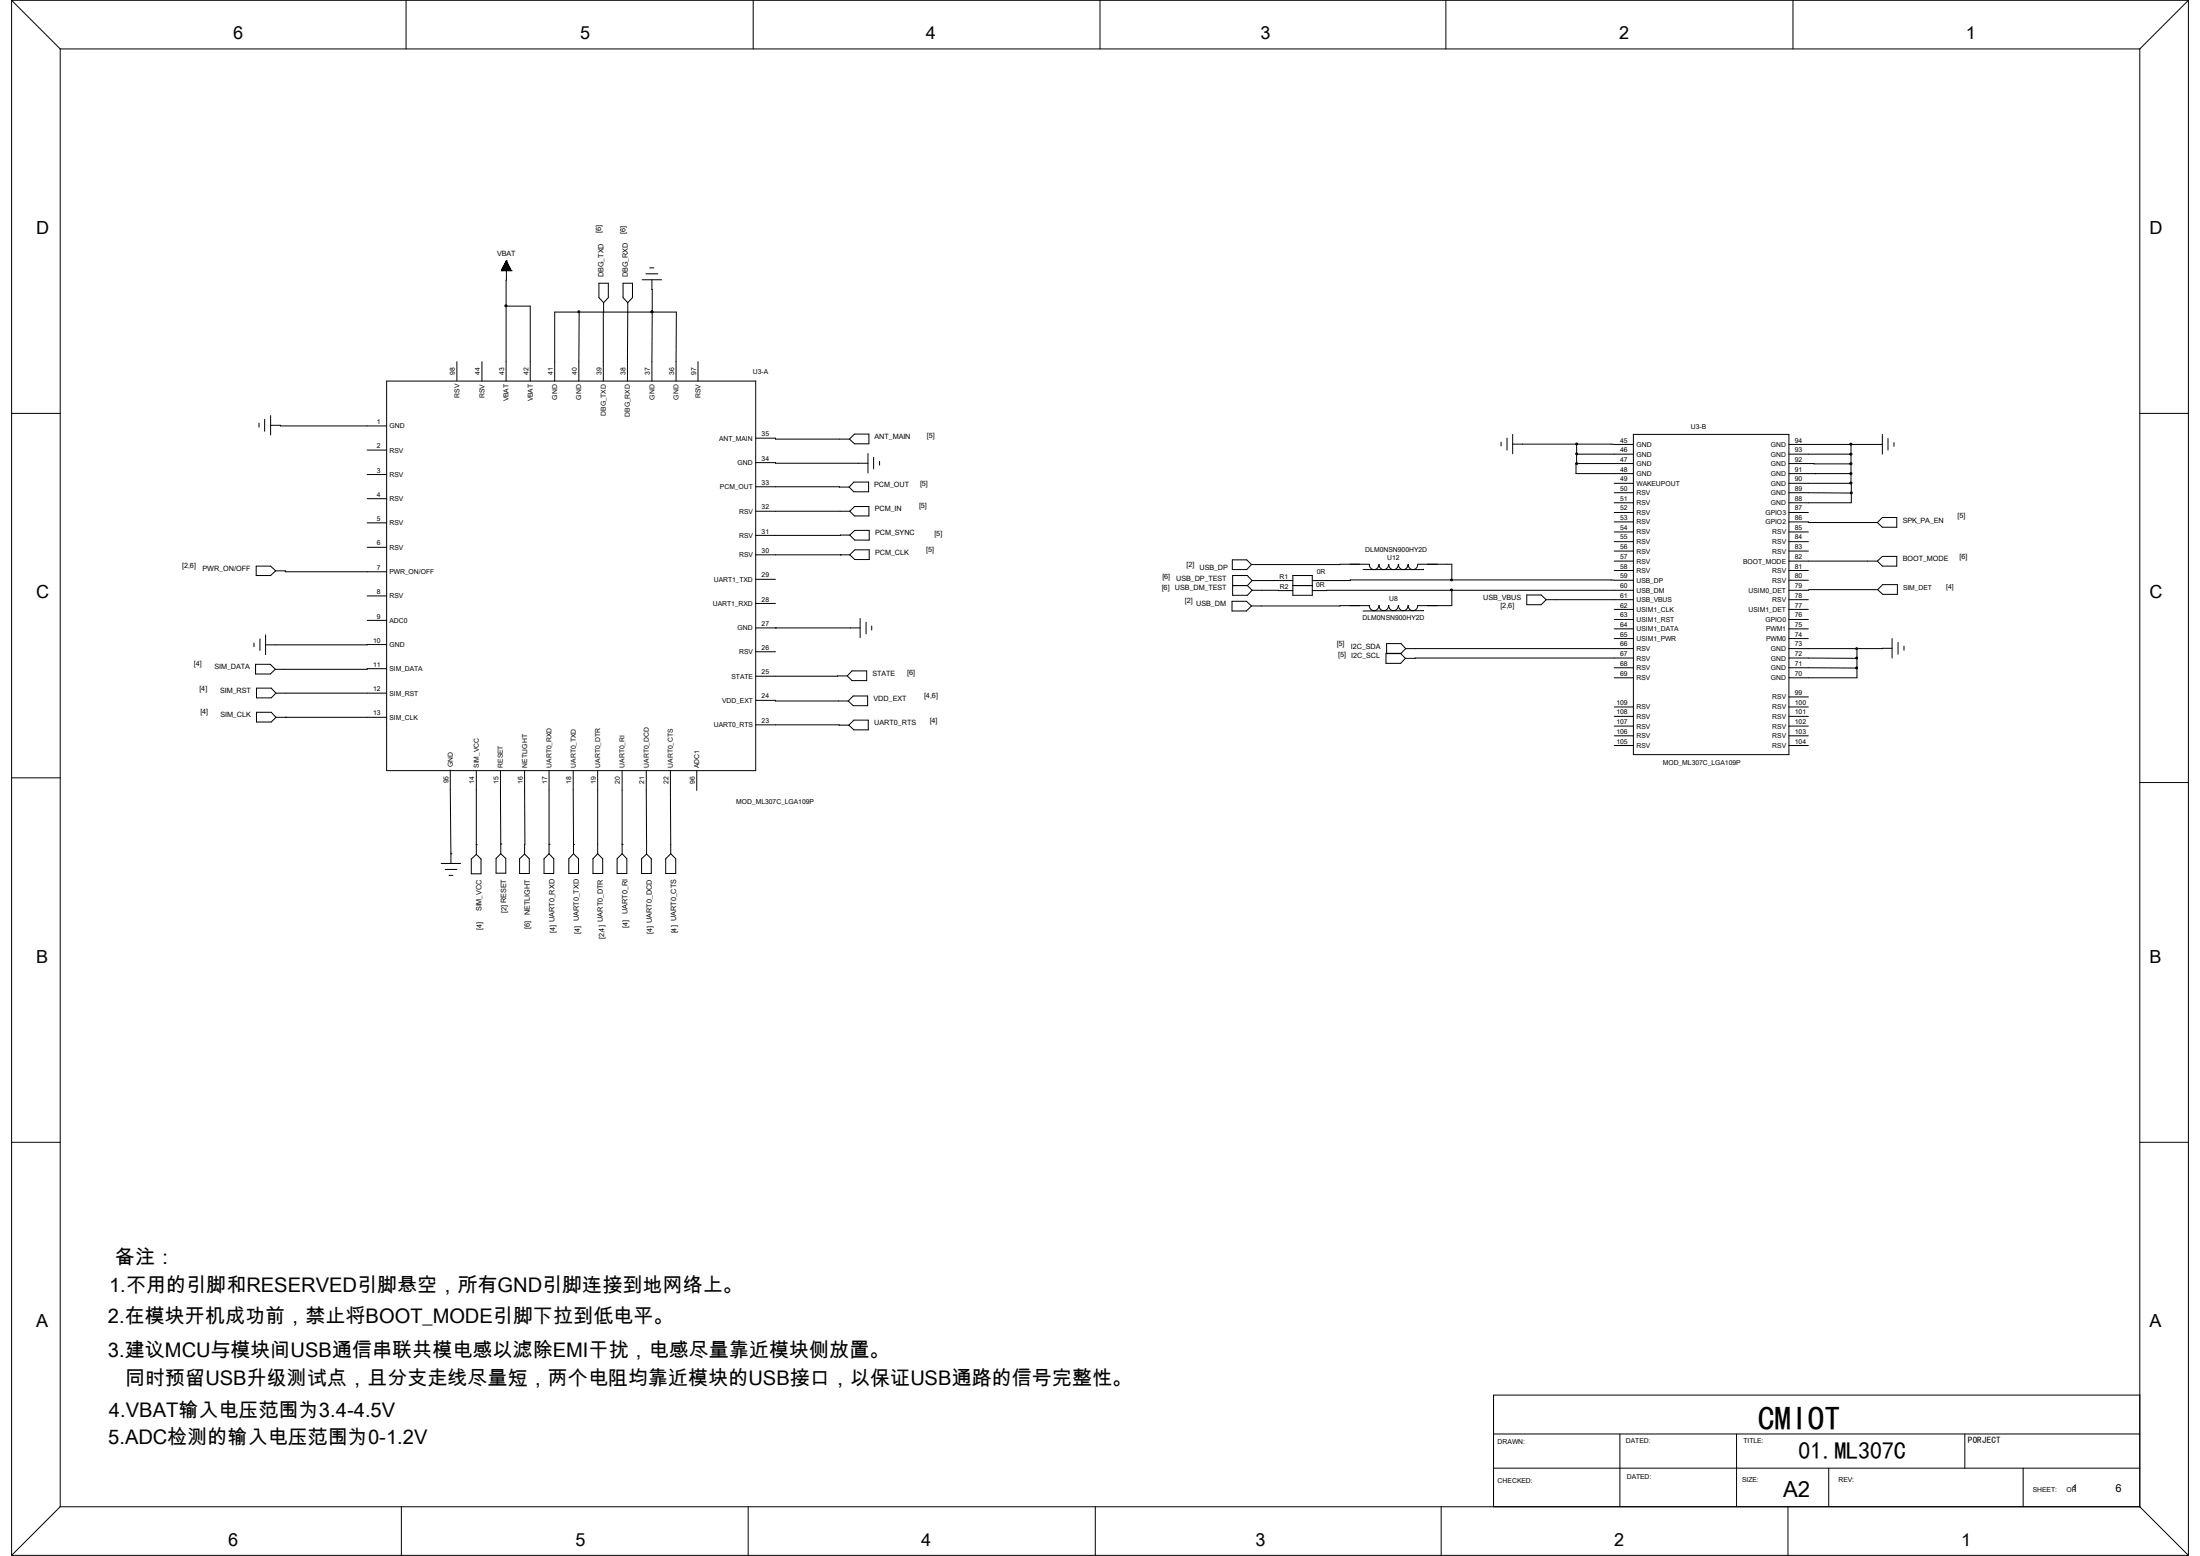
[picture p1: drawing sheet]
<svg xmlns="http://www.w3.org/2000/svg" width="297mm" height="210mm" viewBox="0 0 297 210" stroke-linecap="round" stroke-linejoin="round" font-family="sans-serif">
<g fill="none" stroke="#000" stroke-width=".14">
<path d="M1.6 0l6.5 6.6M1.6 0v209.9M1.6 0h293.8M8.1 6.6h280.8M8.1 6.6v196.8M54.8 0v6.6M101.7 0v6.6M148.5 0v6.6M195.2 0v6.6M242.1 0v6.6M288.9 6.6v196.8M295.4 0l-6.5 6.6"/>
<path d="M295.4 0v209.9M67.7 36.5h.1M67.7 36.5h1.3M67.7 36.4h1.3v.1M67.7 36.4v.1M67.8 36.4h1.1M67.8 36.3h1.1M67.8 36.3v.2M67.9 36.2h1M67.9 36.1h.9v.4M67.9 36h.8M67.9 36v.5"/>
<path d="M68 36h.7M68 35.9h.7v.6M68 35.9v.6M68 35.9h.7M68.1 35.8h.5M68.1 35.7v.8M68.1 35.8h.5v.7M68.1 35.7h.5M68.1 35.6v.9M68.2 35.6h.3M68.2 35.5v1M68.2 35.5h.3"/>
<path d="M68.2 35.5h.3v1M68.2 35.4h.3M68.2 35.4v1.1M68.3 35.3v1.2M68.3 35.4h.1M68.3 35.3h.1v1.2M68.3 35.2v1.3M68.3 35.3h.1M68.4 35.2h.1M68.4 35.2l-.1 16.2M68.4 35.2l-.7 1.3M68.4 35.2l.6 1.3"/>
<path d="M68.5 35.6v.9M68.6 35.7v.8M68.7 36.1h-.8v.4M68.7 36v.5M68.8 36.2h-.9v.3M68.9 36.2v.3M68.9 36.3v.2M69 36.5h.1M80.9 38.2h1.2v2l-.6 .7-.6-.7zM84.1 38.2h1.3v2l-.6 .7-.7-.7zM86.7 37.8h2.6M87.2 37h1.6"/>
<path d="M87.7 36.2h.6M88 37.8l.1 4.3M1.6 55.8h6.5M35 57.1v.6M35.7 56.6v1.6M36.5 57.4h1.3v.1h14.4M36.5 56.1v2.6M52.2 51.4h49.8v52.6h-49.8zM61.7 48.8v2.6M65.1 48.8v2.6M68.3 41.3h3.3v10.1M74.9 51.4v-9.3h16.4v9.3"/>
<path d="M78.2 42.1l-.1 9.3M81.5 40.9l-.1 10.5M84.8 40.9l-.1 10.5M88.1 42.1h.1M88.1 42.1l-.1 9.3M94.2 48.8v2.6M102 59.1h2.7v.2h10M115.4 58.6h1.9v1.3h-1.9l-.7-.6zM202.6 59.7v.5M203.5 59.1v1.6M204.2 59.9l16.3 .1M204.2 58.6v2.7"/>
<path d="M212.9 59.9v2.7M220.5 58.6h21v43.3h-21zM241.5 60h12.6M249.9 60v5.2M254.1 58.6v2.7M254.9 59.2v1.5M255.7 59.7v.5M288.9 55.8h6.5M34.6 76.4h1.9l.7 .6-.7 .7h-1.9zM37.2 77h1.3v.2h13.7M49.6 60.7h2.6M49.6 64.1h2.6"/>
<path d="M49.6 67.3h2.6M49.6 70.6h2.6M49.6 73.9h2.6M102 78.2h2.7M102 74.9h12.7M102 69h12.7M102 65.7h12.6M102 62.4h2.7v.1h12.5M113.5 74.9h.1M114.7 72.2l-12.7 .1M114.7 69l.7-.6h1.9v1.2h-1.9zM114.7 72.2l.7-.6h1.9v1.3h-1.9z"/>
<path d="M114.7 74.9l.7-.7h1.9v1.3h-1.9zM115.3 65.1h2v1.3h-2l-.7-.7zM117.2 61.2v2.6M117.9 61.7v1.6M118.7 62.3v.5M166.4 75.6h1.9l.7 .6-.7 .7h-1.9zM166.4 79h2M168.4 79l.6 .7M169 78.4l-.6-.7h-2v2.6h2l.6-.6M169 79.7h5.5M169 78.4h5.5M169 78.4l-.6 .6"/>
<path d="M174.5 79h2.7M174.5 77.7h2.7v2.6h-2.7zM184.8 76.2h-15.8M184.9 76.2a.62 .62 0 0 0 .6 .7 .62 .62 0 0 0 .6-.7M186.2 76.2a.62 .62 0 0 0 .6 .7 .62 .62 0 0 0 .6-.7M187.5 76.2a.64 .64 0 0 0 .6 .7 .64 .64 0 0 0 .7-.7M188.8 76.2a.62 .62 0 0 0 .6 .7 .62 .62 0 0 0 .7-.7M190.2 76.2a.62 .62 0 0 0 .6 .7 .62 .62 0 0 0 .6-.7M191.4 76.2h4.6v2.1M192.2 76.8l-8.2 .1M196 79.7v2h-4.6a.63 .63 0 0 1-.6 .7 .63 .63 0 0 1-.7-.7h.1M212.9 61.3h7.6"/>
<path d="M217.9 65.2h2.6M217.9 66.5h2.6M217.9 67.9h2.6M217.9 69.2h2.6M217.9 70.4h2.6M217.9 71.8h2.6M217.9 73.1h2.6M217.9 74.4h2.6M217.9 75.7h2.6M217.9 77h2.6M220.5 79.7h-43.3M220.5 78.3h-38.2v.1h-5.1"/>
<path d="M220.5 62.6h-7.7v1.3h7.7M241.5 61.3h8.4M241.5 62.6h8.4M241.5 63.9h8.4M241.5 65.2h8.4v2.7h-8.4M241.5 66.5h8.4M241.5 69.2h2.6M241.5 70.4l11.9 .1M241.5 71.8h2.6M241.5 73.1h2.6M241.5 74.4h2.6M241.5 75.7h11.9"/>
<path d="M241.5 77h2.6M241.5 78.3h2.6M245 63.9h.1M253.4 75.7l.7-.6h2v1.3h-2zM253.4 70.5l.7-.7h2v1.4h-2zM253.5 79.6l-12 .1M254.2 78.9h2v1.3h-2l-.7-.6zM34.3 86.8v.5M34.5 89.7h2l.7 .6-.7 .7h-2zM34.6 92.9h2l.7 .7-.7 .6h-2zM34.6 96.1h2l.7 .7-.7 .7h-2zM35.1 86.2v1.6"/>
<path d="M35.9 85.7v2.6M37.3 93.6h14.9M37.3 96.8h14.9M38.6 96.8h.1M49.6 80.4h2.6M49.6 83.7h2.6M52.2 87h-16.3M52.2 90.3h-2.6h-12.4M102 97.8l12.6 .1M102 94.5l12.5 .1M102 88h2.7M102 84.8h14.1"/>
<path d="M102 81.4h2.7M104.7 84.8h.1M114.4 91.2l-12.4 .1M115 90.6h2v1.3h-2l-.6-.7zM115.2 93.9h1.9v1.3h-1.9l-.7-.6zM115.3 97.2h1.9v1.3h-1.9l-.7-.6zM116.1 83.5v2.6M116.9 84v1.6M117.7 84.5v.5M166.3 81.2h2l.7 .6-.7 .7h-2zM184.8 81.7l-15.8 .1M186.1 81.7a.63 .63 0 0 1-.6 .7 .63 .63 0 0 1-.6-.7"/>
<path d="M187.1 88.2h2l.6 .7-.6 .6h-2zM187.2 86.9h1.9l.7 .6-.7 .7h-1.9zM187.4 81.7a.63 .63 0 0 1-.6 .7 .63 .63 0 0 1-.6-.7M188.8 81.7a.63 .63 0 0 1-.7 .7 .63 .63 0 0 1-.6-.7M189.8 87.5h30.7M190.1 81.7a.63 .63 0 0 1-.7 .7 .63 .63 0 0 1-.6-.7M192.2 82.4l-8.2 .1M206.1 80.3h2l.6 .6-.6 .7h-2zM208.7 80.9h11.8M217.9 82.3h2.6M217.9 83.6h2.6M217.9 84.9h2.6"/>
<path d="M217.9 86.2h2.6M217.9 90.1h2.6M217.9 91.5h2.6M217.9 98h2.6M217.9 96.7h2.6M217.9 99.3h2.6M217.9 95.4h2.6M220.5 88.8l-30.8 .1M241.5 80.9h2.6M241.5 82.3h2.6M241.5 83.6h2.6M241.5 84.9h2.6"/>
<path d="M241.5 86.2h2.6M241.5 88.8l9.2 .1M241.5 90.1l9.2 .1M241.5 98h2.6M241.5 96.7h2.6M241.5 99.3h2.6M241.5 95.4h2.6M241.5 94.1h2.6M250.7 87.5v4h-9.2M255.4 87.5h-13.9M255.4 86.2v2.6M256.2 86.7v1.6"/>
<path d="M257 87.2v.6M1.6 105h6.5M59.6 116.5h2.6M60.1 117.3h1.6M60.6 118.2h.5M60.8 103.9l.1 11.3M60.9 115.2h.1M60.9 115.2v1.3M63.6 116l.7-.7 .6 .7v1.9h-1.3zM64.3 114h.1M64.3 104v11.3M67.6 104v9.9"/>
<path d="M67.6 113.9h.1M67.6 113.9v1.3M67.6 115.2l.7 .7v2h-1.3v-2zM70.1 115.9l.7-.6 .7 .6v2h-1.4zM70.8 104v11.3M73.4 115.9l.7-.7 .7 .7v2h-1.4zM74.1 114h.1M74.1 104v11.2M77.4 104v10M77.4 114h.1M77.4 115.2l.7 .7v2h-1.3v-2zM77.4 114v1.2"/>
<path d="M80.7 104v11.2M80.7 115.2l.7 .7v2h-1.3v-2zM83.3 115.9l.7-.7 .6 .7v2h-1.3zM84 114h.1M84 104v11.2M86.6 115.9l.7-.6 .6 .6v2h-1.3zM87.2 104l.1 11.3M89.9 115.9l.7-.7 .6 .7v2h-1.3zM90.5 104l.1 11.2M94.1 104.1v2.6M217.9 100.6h2.6M241.5 100.6h2.6"/>
<path d="M288.9 105.6h6.5M1.6 154.2h6.5M288.9 154.2h6.5M201.6 193.5h87.3M201.6 198.2h87.3M218.7 193.5v9.9M234.4 193.5v9.9M246.9 198.2v5.2M265.3 193.5v4.7M273.1 198.2v5.2M288.9 188.3h-87.3v15.1M1.6 209.9h293.8"/>
<path d="M8.1 203.4l-6.5 6.5M8.1 203.4h280.8M54.2 203.4v6.5M101 203.4v6.5M147.9 203.4v6.5M194.6 203.4v6.5M241.4 203.4v6.5M288.9 203.4l6.5 6.5"/>
</g>
<g fill="#000" stroke="#000" stroke-width=".14">
<path d="M68.2 41.2h.2v.2h-.2z" fill-rule="evenodd"/>
<path d="M249.8 59.9h.2v.1h-.2z" fill-rule="evenodd"/>
<path d="M249.8 61.2h.2v.2h-.2z" fill-rule="evenodd"/>
<path d="M249.8 62.5h.2v.2h-.2z" fill-rule="evenodd"/>
<path d="M249.8 63.8h.2v.2h-.2z" fill-rule="evenodd"/>
<path d="M249.8 65.1h.2v.2h-.2z" fill-rule="evenodd"/>
<circle cx="78.1" cy="42.1" r=".13"/>
<circle cx="88" cy="42.1" r=".13"/>
<circle cx="212.9" cy="59.9" r=".13"/>
<circle cx="196" cy="78.3" r=".13"/>
<circle cx="196" cy="79.6" r=".13"/>
<circle cx="212.9" cy="61.3" r=".13"/>
<circle cx="212.9" cy="62.6" r=".13"/>
<circle cx="249.9" cy="66.5" r=".13"/>
<circle cx="250.7" cy="87.5" r=".13"/>
<circle cx="250.7" cy="88.8" r=".13"/>
<circle cx="250.7" cy="90.1" r=".13"/>
</g>
<text font-size="4.5" x="237.3" y="193">CMIOT</text>
<text font-size="3.3" x="242.8" y="196.9">01.ML307C</text>
<text font-size="3" x="240.7" y="202">A2</text>
<g font-size="2.7">
<text x="15.5" y="170.6">备注：</text>
<text x="14.6" y="178.6">2.在模块开机成功前，禁止将BOOT_MODE引脚下拉到低电平。</text>
<text x="14.7" y="174.4">1.不用的引脚和RESERVED引脚悬空，所有GND引脚连接到地网络上。</text>
<text x="14.6" y="183.1">3.建议MCU与模块间USB通信串联共模电感以滤除EMI干扰，电感尽量靠近模块侧放置。</text>
<text x="14.7" y="191.2">4.VBAT输入电压范围为3.4-4.5V</text>
<text x="16.9" y="186.9">同时预留USB升级测试点，且分支走线尽量短，两个电阻均靠近模块的USB接口，以保证USB通路的信号完整性。</text>
<text x="14.6" y="194.9">5.ADC检测的输入电压范围为0-1.2V</text>
</g>
<g font-size="2.4">
<text x="31.5" y="5.3">6</text>
<text x="78.3" y="5.3">5</text>
<text x="125" y="5.3">4</text>
<text x="170.2" y="5.3">3</text>
<text x="218.6" y="5.3">2</text>
<text x="265.4" y="5.3">1</text>
<text x="4.9" y="31.5">D</text>
<text x="290.2" y="31.5">D</text>
<text x="4.9" y="80.7">C</text>
<text x="290.2" y="80.7">C</text>
<text x="4.9" y="129.9">B</text>
<text x="290.2" y="129.9">B</text>
<text x="4.9" y="179.1">A</text>
<text x="290.2" y="179.1">A</text>
<text x="30.8" y="208.7">6</text>
<text x="77.7" y="208.7">5</text>
<text x="124.4" y="208.7">4</text>
<text x="169.5" y="208.7">3</text>
<text x="217.9" y="208.7">2</text>
<text x="264.8" y="208.7">1</text>
</g>
<g font-size="1.5">
<text x="279.7" y="201.3">1</text>
<text x="285.6" y="201.3">6</text>
</g>
<text font-size="1.2" x="265.7" y="194.7">PORJECT</text>
<g font-size="1">
<text x="67.1" y="34.5">VBAT</text>
<text x="81.2" y="31.5" transform="rotate(-90 81.2 31.5)">[6]</text>
<text x="84.5" y="31.6" transform="rotate(-90 84.5 31.6)">[6]</text>
<text x="81.5" y="37.4" transform="rotate(-90 81.5 37.4)">DBG_TXD</text>
<text x="84.7" y="37.4" transform="rotate(-90 84.7 37.4)">DBG_RXD</text>
<text x="118.1" y="59.3">ANT_MAIN</text>
<text x="125.1" y="59.1">[5]</text>
<text x="118" y="65.7">PCM_OUT</text>
<text x="124.2" y="65.5">[5]</text>
<text x="118.1" y="69">PCM_IN</text>
<text x="124.1" y="68.6">[5]</text>
<text x="256.9" y="70.5">SPK_PA_EN</text>
<text x="264.3" y="70">[5]</text>
<text x="24.6" y="76.6">[2,6]</text>
<text x="27.3" y="77">PWR_ON/OFF</text>
<text x="118.2" y="72.2">PCM_SYNC</text>
<text x="118.2" y="74.9">PCM_CLK</text>
<text x="125.1" y="74.5">[5]</text>
<text x="126.2" y="72.3">[5]</text>
<text x="160.2" y="76.5">[2]</text>
<text x="161.9" y="76.9">USB_DP</text>
<text x="256.9" y="75.7">BOOT_MODE</text>
<text x="264.5" y="75.4">[6]</text>
<text x="156.8" y="79.6">[6]</text>
<text x="156.9" y="78.1">[6]</text>
<text x="158.6" y="79.7">USB_DM_TEST</text>
<text x="158.8" y="78.4">USB_DP_TEST</text>
<text x="160" y="81.4">[2]</text>
<text x="161.5" y="81.8">USB_DM</text>
<text x="200.2" y="80.9">USB_VBUS</text>
<text x="202.6" y="82.1">[2,6]</text>
<text x="26.2" y="90">[4]</text>
<text x="180.5" y="87.2">[5]</text>
<text x="180.7" y="88.6">[5] I2C_SCL</text>
<text x="182.4" y="87.5">I2C_SDA</text>
<text x="26.9" y="93.3">[4]</text>
<text x="29" y="90.3">SIM_DATA</text>
<text x="29.7" y="93.6">SIM_RST</text>
<text x="117.8" y="91.2">STATE</text>
<text x="117.9" y="94.6">VDD_EXT</text>
<text x="122.5" y="91.1">[6]</text>
<text x="124.8" y="94.3">[4,6]</text>
<text x="27.1" y="96.4">[4]</text>
<text x="29.8" y="96.8">SIM_CLK</text>
<text x="118" y="97.9">UART0_RTS</text>
<text x="125.5" y="97.6">[4]</text>
<text x="65" y="123" transform="rotate(-90 65 123)">SIM_VCC</text>
<text x="65.1" y="125.5" transform="rotate(-90 65.1 125.5)">[4]</text>
<text x="68.4" y="123.2" transform="rotate(-90 68.4 123.2)">[2] RESET</text>
<text x="71.5" y="125.4" transform="rotate(-90 71.5 125.4)">[6]</text>
<text x="71.5" y="123.5" transform="rotate(-90 71.5 123.5)">NETLIGHT</text>
<text x="75" y="125.9" transform="rotate(-90 75 125.9)">[4] UART0_RXD</text>
<text x="78.1" y="124.3" transform="rotate(-90 78.1 124.3)">UART0_TXD</text>
<text x="84.7" y="123.4" transform="rotate(-90 84.7 123.4)">UART0_RI</text>
<text x="84.7" y="125.2" transform="rotate(-90 84.7 125.2)">[4]</text>
<text x="91.4" y="126" transform="rotate(-90 91.4 126)">[4] UART0_CTS</text>
<text x="78.3" y="126.1" transform="rotate(-90 78.3 126.1)">[4]</text>
<text x="81.6" y="126.8" transform="rotate(-90 81.6 126.8)">[2,4] UART0_DTR</text>
<text x="88.1" y="126" transform="rotate(-90 88.1 126)">[4] UART0_DCD</text>
</g>
<g font-size=".9">
<text x="61.4" y="50.6" transform="rotate(-90 61.4 50.6)">98</text>
<text x="62" y="53.7" transform="rotate(-90 62 53.7)">RSV</text>
<text x="64.8" y="50.6" transform="rotate(-90 64.8 50.6)">44</text>
<text x="65.4" y="53.7" transform="rotate(-90 65.4 53.7)">RSV</text>
<text x="68.1" y="50.6" transform="rotate(-90 68.1 50.6)">43</text>
<text x="71.3" y="50.6" transform="rotate(-90 71.3 50.6)">42</text>
<text x="74.6" y="50.6" transform="rotate(-90 74.6 50.6)">41</text>
<text x="75.2" y="53.9" transform="rotate(-90 75.2 53.9)">GND</text>
<text x="77.9" y="50.6" transform="rotate(-90 77.9 50.6)">40</text>
<text x="78.5" y="53.9" transform="rotate(-90 78.5 53.9)">GND</text>
<text x="81.2" y="50.6" transform="rotate(-90 81.2 50.6)">39</text>
<text x="84.5" y="50.6" transform="rotate(-90 84.5 50.6)">38</text>
<text x="87.7" y="50.6" transform="rotate(-90 87.7 50.6)">37</text>
<text x="88.3" y="53.9" transform="rotate(-90 88.3 53.9)">GND</text>
<text x="91" y="50.6" transform="rotate(-90 91 50.6)">36</text>
<text x="91.6" y="53.9" transform="rotate(-90 91.6 53.9)">GND</text>
<text x="94" y="50.6" transform="rotate(-90 94 50.6)">97</text>
<text x="94.6" y="53.7" transform="rotate(-90 94.6 53.7)">RSV</text>
<text x="101.6" y="50.5">U3-A</text>
<text x="50.9" y="57.2">1</text>
<text x="52.6" y="57.8">GND</text>
<text x="68.7" y="54.2" transform="rotate(-90 68.7 54.2)">VBAT</text>
<text x="71.9" y="54.2" transform="rotate(-90 71.9 54.2)">VBAT</text>
<text x="81.8" y="56.1" transform="rotate(-90 81.8 56.1)">DBG_TXD</text>
<text x="85" y="56.3" transform="rotate(-90 85 56.3)">DBG_RXD</text>
<text x="97.1" y="59.5">ANT_MAIN</text>
<text x="102.8" y="58.9">35</text>
<text x="218.7" y="59.7">45</text>
<text x="228.3" y="57.9">U3-B</text>
<text x="242.3" y="59.7">94</text>
<text x="50.9" y="60.5">2</text>
<text x="50.9" y="63.8">3</text>
<text x="52.6" y="61.1">RSV</text>
<text x="52.6" y="64.4">RSV</text>
<text x="99.6" y="62.8">GND</text>
<text x="102.8" y="65.4">33</text>
<text x="102.8" y="62.2">34</text>
<text x="218.7" y="61">46</text>
<text x="218.7" y="62.3">47</text>
<text x="218.7" y="63.7">48</text>
<text x="218.7" y="64.9">49</text>
<text x="220.9" y="60.3">GND</text>
<text x="220.9" y="61.6">GND</text>
<text x="220.9" y="62.9">GND</text>
<text x="220.9" y="64.3">GND</text>
<text x="220.9" y="65.6">WAKEUPOUT</text>
<text x="239.1" y="65.6">GND</text>
<text x="239.1" y="64.3">GND</text>
<text x="239.1" y="62.9">GND</text>
<text x="239.1" y="61.6">GND</text>
<text x="239.1" y="60.3">GND</text>
<text x="242.3" y="64.9">90</text>
<text x="242.3" y="63.7">91</text>
<text x="242.3" y="62.3">92</text>
<text x="242.3" y="61">93</text>
<text x="50.9" y="67.1">4</text>
<text x="50.9" y="70.3">5</text>
<text x="52.6" y="67.6">RSV</text>
<text x="52.6" y="70.9">RSV</text>
<text x="97.2" y="66">PCM_OUT</text>
<text x="99.8" y="69.3">RSV</text>
<text x="102.8" y="68.7">32</text>
<text x="218.7" y="66.3">50</text>
<text x="218.7" y="67.6">51</text>
<text x="218.7" y="68.9">52</text>
<text x="218.7" y="70.2">53</text>
<text x="218.7" y="71.5">54</text>
<text x="220.9" y="66.8">RSV</text>
<text x="220.9" y="68.2">RSV</text>
<text x="220.9" y="69.5">RSV</text>
<text x="220.9" y="70.8">RSV</text>
<text x="238.3" y="70.8">GPIO2</text>
<text x="238.3" y="69.5">GPIO3</text>
<text x="239.1" y="68.2">GND</text>
<text x="239.1" y="66.8">GND</text>
<text x="242.3" y="71.5">85</text>
<text x="242.3" y="70.2">86</text>
<text x="242.3" y="68.9">87</text>
<text x="242.3" y="67.6">88</text>
<text x="242.3" y="66.3">89</text>
<text x="50.9" y="73.6">6</text>
<text x="50.9" y="76.9">7</text>
<text x="52.6" y="74.2">RSV</text>
<text x="52.6" y="77.5">PWR_ON/OFF</text>
<text x="99.8" y="75.2">RSV</text>
<text x="99.8" y="72.6">RSV</text>
<text x="102.8" y="77.9">29</text>
<text x="102.8" y="74.6">30</text>
<text x="102.8" y="72">31</text>
<text x="177.8" y="77.5">0R</text>
<text x="184.3" y="74.5">DLM0NSN900HY2D</text>
<text x="187.3" y="75.6">U12</text>
<text x="218.7" y="72.8">55</text>
<text x="218.7" y="74.1">56</text>
<text x="218.7" y="75.4">57</text>
<text x="218.7" y="76.8">58</text>
<text x="220.9" y="72.1">RSV</text>
<text x="220.9" y="73.4">RSV</text>
<text x="220.9" y="74.7">RSV</text>
<text x="220.9" y="76.1">RSV</text>
<text x="220.9" y="77.3">RSV</text>
<text x="235.3" y="76.1">BOOT_MODE</text>
<text x="239.3" y="77.3">RSV</text>
<text x="239.3" y="74.7">RSV</text>
<text x="239.3" y="73.4">RSV</text>
<text x="239.3" y="72.1">RSV</text>
<text x="242.3" y="76.8">81</text>
<text x="242.3" y="75.4">82</text>
<text x="242.3" y="74.1">83</text>
<text x="242.3" y="72.8">84</text>
<text x="50.9" y="80.2">8</text>
<text x="50.9" y="83.5">9</text>
<text x="52.6" y="80.8">RSV</text>
<text x="96.2" y="81.8">UART1_RXD</text>
<text x="96.4" y="78.5">UART1_TXD</text>
<text x="102.8" y="81.2">28</text>
<text x="172.7" y="78.1">R1</text>
<text x="172.8" y="79.5">R2</text>
<text x="177.7" y="79.2">0R</text>
<text x="183.9" y="83.7">DLM0NSN900HY2D</text>
<text x="187.5" y="81.1">U8</text>
<text x="218.7" y="78.1">59</text>
<text x="218.7" y="79.4">60</text>
<text x="218.7" y="80.7">61</text>
<text x="218.7" y="82">62</text>
<text x="218.7" y="83.3">63</text>
<text x="220.9" y="78.7">USB_DP</text>
<text x="220.9" y="80">USB_DM</text>
<text x="220.9" y="81.3">USB_VBUS</text>
<text x="220.9" y="82.6">USIM1_CLK</text>
<text x="220.9" y="83.9">USIM1_RST</text>
<text x="236.1" y="82.6">USIM1_DET</text>
<text x="236.1" y="80">USIM0_DET</text>
<text x="238.3" y="83.9">GPIO0</text>
<text x="239.3" y="81.3">RSV</text>
<text x="239.3" y="78.7">RSV</text>
<text x="242.3" y="83.3">76</text>
<text x="242.3" y="82">77</text>
<text x="242.3" y="80.7">78</text>
<text x="242.3" y="79.4">79</text>
<text x="242.3" y="78.1">80</text>
<text x="256.9" y="79.6">SIM_DET</text>
<text x="262.8" y="79.5">[4]</text>
<text x="50.4" y="86.7">10</text>
<text x="52.6" y="84.1">ADC0</text>
<text x="52.6" y="87.3">GND</text>
<text x="99.6" y="85.1">GND</text>
<text x="99.8" y="88.3">RSV</text>
<text x="102.8" y="87.7">26</text>
<text x="102.8" y="84.5">27</text>
<text x="218.7" y="84.6">64</text>
<text x="218.7" y="85.9">65</text>
<text x="218.7" y="87.2">66</text>
<text x="218.7" y="88.6">67</text>
<text x="218.7" y="89.9">68</text>
<text x="220.9" y="85.2">USIM1_DATA</text>
<text x="220.9" y="86.5">USIM1_PWR</text>
<text x="220.9" y="87.9">RSV</text>
<text x="220.9" y="89.2">RSV</text>
<text x="238.4" y="86.5">PWM0</text>
<text x="238.4" y="85.2">PWM1</text>
<text x="239.1" y="89.2">GND</text>
<text x="239.1" y="87.9">GND</text>
<text x="242.3" y="89.9">71</text>
<text x="242.3" y="88.6">72</text>
<text x="242.3" y="87.2">73</text>
<text x="242.3" y="85.9">74</text>
<text x="242.3" y="84.6">75</text>
<text x="50.4" y="90">11</text>
<text x="50.4" y="93.3">12</text>
<text x="52.6" y="90.6">SIM_DATA</text>
<text x="52.6" y="93.9">SIM_RST</text>
<text x="97.5" y="94.9">VDD_EXT</text>
<text x="98.8" y="91.6">STATE</text>
<text x="102.8" y="94.3">24</text>
<text x="102.8" y="91">25</text>
<text x="218.2" y="95.1">109</text>
<text x="218.7" y="91.2">69</text>
<text x="220.9" y="90.5">RSV</text>
<text x="220.9" y="91.8">RSV</text>
<text x="220.9" y="95.8">RSV</text>
<text x="239.1" y="91.8">GND</text>
<text x="239.1" y="90.5">GND</text>
<text x="239.3" y="95.8">RSV</text>
<text x="239.3" y="94.4">RSV</text>
<text x="242.3" y="91.2">70</text>
<text x="242.3" y="95.1">100</text>
<text x="242.3" y="93.8">99</text>
<text x="50.4" y="96.6">13</text>
<text x="52.6" y="97.2">SIM_CLK</text>
<text x="96.4" y="98.2">UART0_RTS</text>
<text x="102.8" y="97.6">23</text>
<text x="218.2" y="97.7">107</text>
<text x="218.2" y="96.4">108</text>
<text x="218.2" y="99.1">106</text>
<text x="218.2" y="100.4">105</text>
<text x="220.9" y="98.3">RSV</text>
<text x="220.9" y="97">RSV</text>
<text x="220.9" y="99.7">RSV</text>
<text x="220.9" y="101">RSV</text>
<text x="239.3" y="101">RSV</text>
<text x="239.3" y="97">RSV</text>
<text x="239.3" y="98.3">RSV</text>
<text x="239.3" y="99.7">RSV</text>
<text x="242.3" y="100.4">104</text>
<text x="242.3" y="96.4">101</text>
<text x="242.3" y="97.7">102</text>
<text x="242.3" y="99.1">103</text>
<text x="60.5" y="105.7" transform="rotate(-90 60.5 105.7)">95</text>
<text x="61.1" y="103.5" transform="rotate(-90 61.1 103.5)">GND</text>
<text x="64" y="105.8" transform="rotate(-90 64 105.8)">14</text>
<text x="64.6" y="103.6" transform="rotate(-90 64.6 103.6)">SIM_VCC</text>
<text x="67.3" y="105.8" transform="rotate(-90 67.3 105.8)">15</text>
<text x="67.9" y="103.6" transform="rotate(-90 67.9 103.6)">RESET</text>
<text x="70.6" y="105.8" transform="rotate(-90 70.6 105.8)">16</text>
<text x="71.2" y="103.6" transform="rotate(-90 71.2 103.6)">NETLIGHT</text>
<text x="73.9" y="105.8" transform="rotate(-90 73.9 105.8)">17</text>
<text x="74.5" y="103.6" transform="rotate(-90 74.5 103.6)">UART0_RXD</text>
<text x="77.1" y="105.8" transform="rotate(-90 77.1 105.8)">18</text>
<text x="77.7" y="103.6" transform="rotate(-90 77.7 103.6)">UART0_TXD</text>
<text x="80.4" y="105.8" transform="rotate(-90 80.4 105.8)">19</text>
<text x="81" y="103.6" transform="rotate(-90 81 103.6)">UART0_DTR</text>
<text x="83.7" y="105.8" transform="rotate(-90 83.7 105.8)">20</text>
<text x="84.3" y="103.6" transform="rotate(-90 84.3 103.6)">UART0_RI</text>
<text x="86.9" y="105.8" transform="rotate(-90 86.9 105.8)">21</text>
<text x="87.6" y="103.6" transform="rotate(-90 87.6 103.6)">UART0_DCD</text>
<text x="90.3" y="105.8" transform="rotate(-90 90.3 105.8)">22</text>
<text x="90.8" y="103.6" transform="rotate(-90 90.8 103.6)">UART0_CTS</text>
<text x="93.8" y="105.8" transform="rotate(-90 93.8 105.8)">96</text>
<text x="94.4" y="103.7" transform="rotate(-90 94.4 103.7)">ADC1</text>
<text x="224.5" y="103.3">MOD_ML307C_LGA109P</text>
<text x="99.4" y="108.5">MOD_ML307C_LGA109P</text>
<text x="202.2" y="194.9">DRAWN:</text>
<text x="219.5" y="194.7">DATED:</text>
<text x="235.4" y="194.7">TITLE:</text>
<text x="202.2" y="200.1">CHECKED:</text>
<text x="219.6" y="199.6">DATED:</text>
<text x="235.2" y="200">SIZE:</text>
<text x="248.2" y="200">REV:</text>
<text x="274.4" y="201.4">SHEET:</text>
<text x="279" y="201.4">OF</text>
</g>
</svg>
